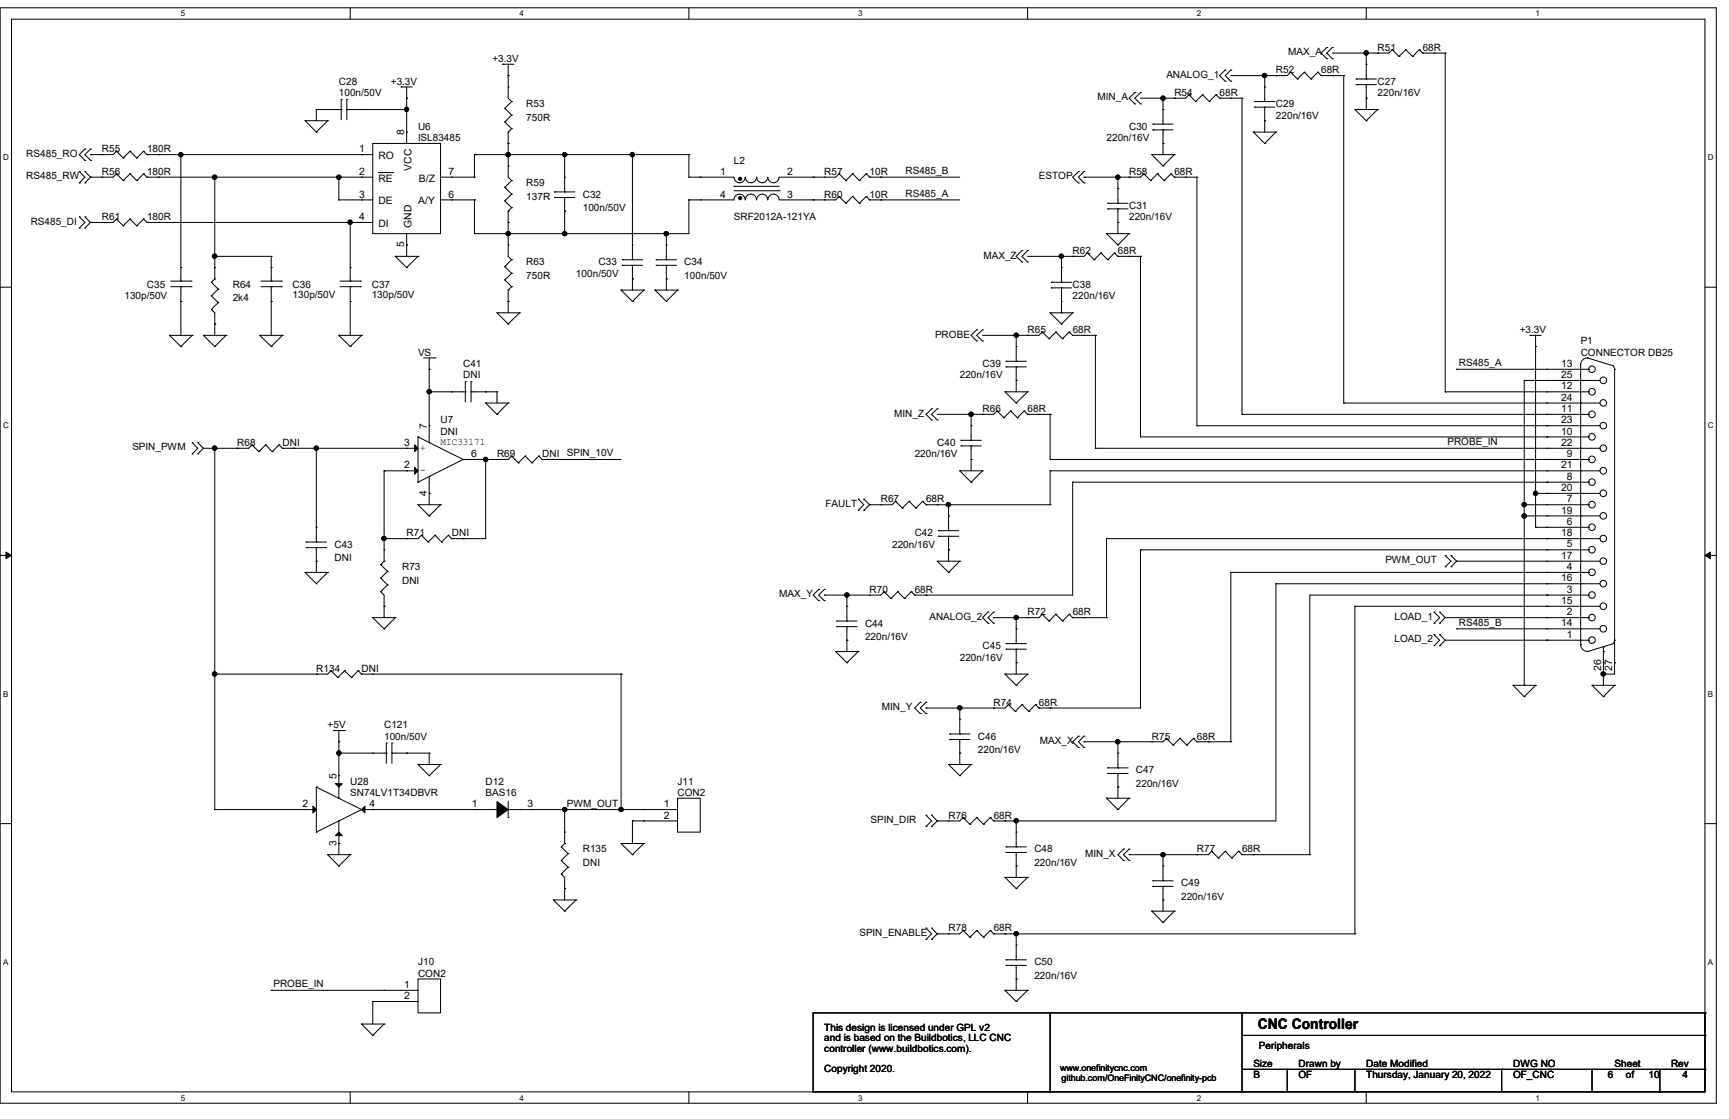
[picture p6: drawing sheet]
<svg xmlns="http://www.w3.org/2000/svg" width="432mm" height="279mm" viewBox="0 0 432 279" stroke-linecap="round" stroke-linejoin="round" font-family="sans-serif">
<path d="M0 1.9h428.6v273.6h-428.6zM2.9 4.8h422.9v267.8h-422.9z" fill="none" stroke="#000" stroke-width=".25"/>
<g fill="#fff">
<path d="M45.2 2.3h1.1v2.2h-1.1z"/>
<path d="M45.2 273h1.1v2.2h-1.1z"/>
</g>
<path d="M87.5 1.9v2.9M87.5 272.6v2.9" fill="none" stroke="#000" stroke-width=".25"/>
<g fill="#fff">
<path d="M129.8 2.3h1.1v2.2h-1.1z"/>
<path d="M129.8 273h1.1v2.2h-1.1z"/>
</g>
<path d="M172 1.9v2.9M172 272.6v2.9" fill="none" stroke="#000" stroke-width=".25"/>
<g fill="#fff">
<path d="M214.3 2.3h1.1v2.2h-1.1z"/>
<path d="M214.3 273h1.1v2.2h-1.1z"/>
</g>
<path d="M256.6 1.9v2.9M256.6 272.6v2.9" fill="none" stroke="#000" stroke-width=".25"/>
<g fill="#fff">
<path d="M298.9 2.3h1.1v2.2h-1.1z"/>
<path d="M298.9 273h1.1v2.2h-1.1z"/>
</g>
<path d="M341.2 1.9v2.9M341.2 272.6v2.9" fill="none" stroke="#000" stroke-width=".25"/>
<g fill="#fff">
<path d="M383.5 2.3h1.1v2.2h-1.1z"/>
<path d="M383.5 273h1.1v2.2h-1.1z"/>
<path d="M.8 38.2h1.4v2.3h-1.4z"/>
<path d="M426.5 38.2h1.4v2.3h-1.4z"/>
<path d="M.8 105.2h1.4v2.2h-1.4z"/>
<path d="M426.5 105.2h1.4v2.2h-1.4z"/>
</g>
<path d="M0 71.7h2.9M425.8 71.7h2.8" fill="none" stroke="#000" stroke-width=".25"/>
<g fill="#fff">
<path d="M.8 172.1h1.3v2.3h-1.3z"/>
<path d="M426.5 172.1h1.3v2.3h-1.3z"/>
</g>
<path d="M0 138.7h2.9M425.8 138.7h2.8" fill="none" stroke="#000" stroke-width=".25"/>
<path d="M1.5 137.8l1.4 .9-1.4 .8zM425.8 138.7l1.4-.9v1.7z" fill="#000" stroke="#000" stroke-width=".25"/>
<g fill="#fff">
<path d="M.8 239.1h1.3v2.2h-1.3z"/>
<path d="M426.5 239.1h1.3v2.2h-1.3z"/>
</g>
<g fill="none" stroke="#000" stroke-width=".25">
<path d="M125.5 16h.1M125.5 16h2.9M126.9 18.9h.1M126.9 16v8.5l.9 .9M306 17.5h.1M306 17.5l-1.5 1.4 1.5 1.4M307.4 17.5h.1M307.4 17.5l-1.4 1.4 1.4 1.4M315.8 18.9h.1M315.8 18.9v6.5M318.6 18.9h.1M322.3 18h.1"/>
<path d="M322.3 18l-.8 .9h-14.1M322.3 18l1.7 1.7M324 19.7h.1M325.7 18h.1M325.7 18l-1.7 1.7M325.7 18l1.7 1.7M327.4 19.7h.1M329.1 18h.1M329.1 18l-1.7 1.7M329.1 18l.8 .9M329.9 18.9h.1M329.9 18.9h5.7"/>
<path d="M331.3 11.9h.1M331.3 14.6h.1M331.3 11.9l-1.4 1.4 1.4 1.3M332.7 11.9h.1M332.7 14.6h.1M332.7 18.9h.1M332.7 11.9l-1.4 1.4 1.4 1.3M335.6 18.9h.1M335.6 18.9v81.7M338.7 19.7h.1M338.7 19.7h5M341.2 19.7h.1"/>
<path d="M341.2 16h.1M341.2 13.3h.1M341.2 13.3v6.4M344 13.3h.1M347.7 12.4h.1M347.7 12.4l-.9 .9h-14.1M347.7 12.4l1.7 1.7M349.4 14.1h.1M351.1 12.4h.1M351.1 12.4l-1.7 1.7M351.1 12.4l1.7 1.7M352.8 14.1h.1"/>
<path d="M354.5 12.4h.1M354.5 12.4l-1.7 1.7M354.5 12.4l.8 .9M355.3 13.3h.1M355.3 13.3h5.6M358.1 13.3h.1M360.9 13.3h.1M360.9 13.3v84.5M21.2 37.2h.1M21.2 37.2l-1.4 1.4 1.4 1.4M22.6 37.2h.1M22.6 38.6h.1"/>
<path d="M22.6 37.2l-1.4 1.4 1.4 1.4M25.4 38.6h.1M29.1 37.8h.1M29.1 37.8l-.9 .8h-5.6M29.1 37.8l1.7 1.7M30.8 39.5h.1M32.5 37.8h.1M32.5 37.8l-1.7 1.7M32.5 37.8l1.7 1.7M34.2 39.5h.1M35.9 37.8h.1M35.9 37.8l-1.7 1.7"/>
<path d="M35.9 37.8l.8 .8M36.7 38.6h.1M36.7 38.6h56.4M39.5 38.6h.1M45.2 38.6h.1M45.2 38.6v31.6M76.2 30.1h.1M76.2 30.1h5.6M76.2 30.1l2.8 2.9M79 33h.1M79 27.3h.1M79 27.3h6.2"/>
<path d="M79 27.3v2.8M81.8 30.1h.1M81.8 27.3h.1M81.8 30.1l-2.8 2.9M85.2 27.3h.1M85.2 24.8h.1M85.2 24.8v5.1M86.6 24.8h.1M86.6 27.3h.1M86.6 27.3h15M86.6 24.8v5.1M90.3 38.6h.1"/>
<path d="M90.3 27.3h.1M93.1 35.8h16.9v22.5h-16.9zM100.2 21.7h.1M100.2 21.7h2.8M101.6 24.5h.1M101.6 33h.1M101.6 27.3h.1M101.6 21.7v14.1M118.5 38.6h.1M118.5 38.6h53.5M118.5 38.6v5.6M126.1 27.1h.1"/>
<path d="M126.1 30.4h.1M126.1 27.1l1.7 1.6M126.1 30.4l1.7 1.7M126.9 33h.1M126.9 21.7h.1M126.9 35.8h.1M126.9 38.6h.1M126.9 33v11.2l.9 .9M127.8 25.4h.1M127.8 28.7h.1M127.8 32.1h.1M127.8 25.4l-1.7 1.7"/>
<path d="M127.8 28.7l-1.7 1.7M127.8 32.1l-.9 .9M141 38.6h.1M141 38.6v9.3M157.9 38.6h.1M157.9 38.6v26.3M172 38.6h.1M172 38.6v5.6M283.4 23.1h.1M283.4 26h.1M283.4 23.1l-1.4 1.4 1.4 1.5M284.8 23.1h.1"/>
<path d="M284.8 26h.1M284.8 23.1l-1.4 1.4 1.4 1.5M287.7 38.6h.1M287.7 38.6h5.6M287.7 38.6l2.7 2.8M287.9 31h.1M287.9 32.4h.1M287.9 31h5.1M287.9 32.4h5.1M290.4 32.4h.1M290.4 31h.1M290.4 35.8h.1"/>
<path d="M290.4 27.3h.1M290.4 24.5h.1M290.4 24.5v6.5M290.4 32.4v6.2M293.3 38.6h.1M293.3 24.5h.1M293.3 38.6l-2.9 2.8M296.9 23.7h.1M296.9 23.7l-.8 .8h-11.3M296.9 23.7l1.7 1.7M298.6 25.4h.1M300.3 23.7h.1"/>
<path d="M300.3 23.7l-1.7 1.7M300.3 23.7l1.7 1.7M302 25.4h.1M303.7 23.7h.1M303.7 23.7l.8 .8M303.7 23.7l-1.7 1.7M304.5 24.5h.1M304.5 24.5h5.7M306 20.3h.1M307.4 20.3h.1M307.4 24.5h.1M310.2 24.5h.1"/>
<path d="M310.2 24.5v79M313 33h.1M313 33h5.6M313 33l2.8 2.8M313.3 25.4h.1M313.3 26.8h.1M313.3 25.4h5.1M313.3 26.8h5.1M315.8 35.8h.1M315.8 26.8h.1M315.8 25.4h.1M315.8 30.1h.1"/>
<path d="M315.8 21.7h.1M315.8 26.8v6.2M318.6 33h.1M318.6 33l-2.8 2.8M338.4 27.3h.1M338.4 27.3h5.6M338.4 27.3l2.8 2.8M338.7 21.1h.1M338.7 21.1h5M341.2 30.1h.1M341.2 21.1h.1M341.2 24.5h.1"/>
<path d="M341.2 21.1v6.2M344 27.3h.1M344 27.3l-2.8 2.8M19.8 42.8h.1M19.8 45.7h.1M19.8 54.1h.1M19.8 56.9h.1M19.8 42.8l1.4 1.4-1.4 1.5M19.8 54.1l1.4 1.4-1.4 1.4M21.2 45.7h.1M21.2 42.8h.1M21.2 40h.1"/>
<path d="M21.2 56.9h.1M21.2 54.1h.1M21.2 42.8l1.4 1.4M21.2 54.1l1.4 1.4M22.6 40h.1M22.6 44.2h.1M22.6 55.5h.1M22.6 44.2l-1.4 1.5M22.6 55.5l-1.4 1.4M25.4 55.5h.1M25.4 44.2h.1M29.1 54.7h.1"/>
<path d="M29.1 43.4h.1M29.1 43.4l-.9 .8h-5.6M29.1 54.7l-.9 .8h-5.6M29.1 54.7l1.7 1.7M29.1 43.4l1.7 1.7M30.8 56.4h.1M30.8 45.1h.1M32.5 54.7h.1M32.5 43.4h.1M32.5 54.7l-1.7 1.7M32.5 54.7l1.7 1.7M32.5 43.4l-1.7 1.7"/>
<path d="M32.5 43.4l1.7 1.7M34.2 56.4h.1M34.2 45.1h.1M35.9 54.7h.1M35.9 43.4h.1M35.9 54.7l-1.7 1.7M35.9 54.7l.8 .8M35.9 43.4l-1.7 1.7M35.9 43.4l.8 .8M36.7 55.5h.1M36.7 44.2h.1M36.7 44.2h56.4"/>
<path d="M36.7 55.5h56.4M39.5 55.5h.1M39.5 44.2h.1M53.6 44.2h.1M53.6 44.2v25.4M84.6 49.9h.1M84.6 44.2h.1M84.6 44.2v5.7M84.6 49.9h8.5M87.5 55.5h.1M87.5 55.5v14.7M90.3 44.2h.1"/>
<path d="M90.3 49.9h.1M90.3 55.5h.1M94.5 43.1h3.6M98.1 43.1h.1M101.6 58.3v5.7M110 44.2h8.5M110 49.9h8.5M112.8 49.9h.1M112.8 44.2h.1M118.5 49.9h.1M118.5 58.3h.1M118.5 44.2h.1"/>
<path d="M118.5 49.9v8.4M126.1 46.8h.1M126.1 50.2h.1M126.1 46.8l1.7 1.7M126.1 50.2l1.7 1.7M126.9 52.7h.1M126.9 41.4h.1M126.9 55.5h.1M126.9 58.3h.1M126.9 52.7v11.3l.9 .9M127.8 45.1h.1M127.8 48.5h.1"/>
<path d="M127.8 51.9h.1M127.8 45.1l-1.7 1.7M127.8 48.5l-1.7 1.7M127.8 51.9l-.9 .8M138.5 47.9h.1M138.5 49.3h.1M138.5 47.9h5.1M138.5 49.3h5.1M141 49.3h.1M141 47.9h.1M141 52.7h.1M141 44.2h.1"/>
<path d="M141 58.3h.1M141 49.3v9M166.4 58.3h.1M166.4 58.3v6.6M172 49.9h11.3a1.4 1.4 0 0 1 1.4-1.4 1.4 1.4 0 0 1 1.4 1.4 1.42 1.42 0 0 1 1.4-1.4 1.42 1.42 0 0 1 1.4 1.4M172 44.2h11.3a1.42 1.42 0 0 0 1.4 1.4 1.42 1.42 0 0 0 1.4-1.4 1.4 1.4 0 0 0 1.4 1.4 1.4 1.4 0 0 0 1.4-1.4M172 44.2h.1M172 49.9h.1M172 49.9v8.4h-53.5M174.9 44.2h.1M174.9 49.9h.1M183.3 46.5h.1"/>
<path d="M183.3 47.6h11.3M183.3 46.5h11.3M191.7 49.9a1.38 1.38 0 0 0-1.3-1.4 1.38 1.38 0 0 0-1.4 1.4M191.7 44.2a1.38 1.38 0 0 1-1.3 1.4 1.38 1.38 0 0 1-1.4-1.4M194.6 49.9a1.4 1.4 0 0 0-1.4-1.4 1.4 1.4 0 0 0-1.4 1.4M194.6 44.2a1.4 1.4 0 0 1-1.4 1.4 1.4 1.4 0 0 1-1.4-1.4M194.6 47.6h.1M203.1 44.2h.1M203.1 49.9h.1M205.9 44.2h.1M205.9 49.9h.1M209.5 43.4h.1"/>
<path d="M209.5 49.1h.1M209.5 43.4l-.8 .8h-14.1M209.5 43.4l1.7 1.7M209.5 49.1l-.8 .8h-14.1M209.5 49.1l1.7 1.7M211.2 45.1h.1M211.2 50.8h.1M212.9 43.4h.1M212.9 49.1h.1M212.9 43.4l-1.7 1.7M212.9 43.4l1.7 1.7M212.9 49.1l-1.7 1.7"/>
<path d="M212.9 49.1l1.7 1.7M214.6 45.1h.1M214.6 50.8h.1M216.3 43.4h.1M216.3 49.1h.1M216.3 43.4l-1.7 1.7M216.3 43.4l.9 .8M216.3 49.1l-1.7 1.7M216.3 49.1l.9 .8M217.2 44.2h.1M217.2 49.9h.1M217.2 44.2h22.5"/>
<path d="M217.2 49.9h22.5M220 44.2h.1M220 49.9h.1M269.3 42.8h.1M269.3 45.7h.1M269.3 42.8l-1.4 1.4 1.4 1.5M270.7 42.8h.1M270.7 45.7h.1M270.7 44.2h.1M270.7 42.8l-1.4 1.4 1.4 1.5M276.4 58.3h.1M276.4 58.3h5.6"/>
<path d="M276.4 58.3l2.8 2.9M276.6 50.8h.1M276.6 52.2h.1M276.6 50.8h5.1M276.6 52.2h5.1M279.2 52.2h.1M279.2 50.8h.1M279.2 55.5h.1M279.2 47.1h.1M279.2 44.2h.1M279.2 44.2v6.6M279.2 52.2v6.1"/>
<path d="M282 58.3h.1M282 44.2h.1M282 58.3l-2.8 2.9M285.7 43.4h.1M285.7 43.4l-.9 .8h-14.1M285.7 43.4l1.7 1.7M287.4 45.1h.1M289.1 43.4h.1M289.1 43.4l-1.7 1.7M289.1 43.4l1.6 1.7M290.4 41.4h.1M290.7 45.1h.1"/>
<path d="M292.4 43.4h.1M292.4 43.4l-1.7 1.7M292.4 43.4l.9 .8M293.3 44.2h.1M293.3 44.2h5.6M296.1 44.2h.1M298.9 44.2h.1M298.9 44.2v62.1M42.6 71.6h5.1M42.6 70.2h5.1M45.2 70.2h.1M45.2 71.6h.1"/>
<path d="M45.2 66.8h.1M45.2 75.3h.1M45.2 71.6v12.1M47.7 71.6h.1M47.7 70.2h.1M52.8 77.3h.1M52.8 73.9h.1M52.8 70.5h.1M52.8 77.3l.8 .8v5.6M52.8 73.9l1.7 1.7M52.8 70.5l1.7 1.7M53.6 69.6h.1"/>
<path d="M53.6 66.8h.1M53.6 64h.1M53.6 64h14.1M53.6 69.6l-.8 .9M54.5 75.6h.1M54.5 72.2h.1M54.5 75.6l-1.7 1.7M54.5 72.2l-1.7 1.7M65.2 71.6h5.1M65.2 70.2h5.1M67.7 70.2h.1M67.7 71.6h.1"/>
<path d="M67.7 66.8h.1M67.7 75.3h.1M67.7 64h.1M67.7 64v6.2M67.7 71.6v12.1M70.3 71.6h.1M70.3 70.2h.1M84.9 71.6h5.1M84.9 70.2h5.1M87.5 70.2h.1M87.5 71.6h.1M87.5 66.8h.1"/>
<path d="M87.5 75.3h.1M87.5 71.6v12.1M90 71.6h.1M90 70.2h.1M98.7 64h.1M98.7 64h5.7M98.7 64l2.9 2.8M101.6 66.8h.1M101.6 61.2h.1M104.4 64h.1M104.4 64l-2.8 2.8M124.1 78.1h.1"/>
<path d="M124.1 78.1h5.7M124.1 78.1l2.8 2.8M126.1 66.5h.1M126.1 69.9h.1M126.1 66.5l1.7 1.7M126.1 69.9l1.7 1.7M126.9 72.4h.1M126.9 61.2h.1M126.9 75.3h.1M126.9 72.4v5.7M127.8 64.9h.1M127.8 68.2h.1"/>
<path d="M127.8 71.6h.1M127.8 64.9l-1.7 1.6M127.8 68.2l-1.7 1.7M127.8 71.6l-.9 .8M129.8 78.1h.1M129.8 78.1l-2.9 2.8M155.1 72.4h.1M155.1 72.4h5.7M155.1 72.4l2.8 2.9M155.4 64.9h.1M155.4 66.3h.1M155.4 64.9h5.1"/>
<path d="M155.4 66.3h5.1M157.9 75.3h.1M157.9 66.3h.1M157.9 64.9h.1M157.9 69.6h.1M157.9 61.2h.1M157.9 66.3v6.1M160.8 72.4h.1M160.8 72.4l-2.9 2.9M163.6 72.4h.1M163.6 72.4h5.6M163.6 72.4l2.8 2.9"/>
<path d="M163.9 64.9h.1M163.9 66.3h.1M163.9 64.9h5.1M163.9 66.3h5.1M166.4 75.3h.1M166.4 66.3h.1M166.4 64.9h.1M166.4 69.6h.1M166.4 61.2h.1M166.4 66.3v6.1M169.2 72.4h.1M169.2 72.4l-2.8 2.9"/>
<path d="M255.2 62.6h.1M255.2 65.4h.1M255.2 62.6l-1.4 1.4 1.4 1.4M256.6 62.6h.1M256.6 65.4h.1M256.6 62.6l-1.4 1.4 1.4 1.4M262.3 78.1h.1M262.3 78.1h5.6M262.3 78.1l2.8 2.8M262.6 70.5h.1M262.6 71.9h.1M262.6 70.5h5"/>
<path d="M262.6 71.9h5M265.1 71.9h.1M265.1 70.5h.1M265.1 75.3h.1M265.1 66.8h.1M265.1 78.1h.1M265.1 64h.1M265.1 64v6.5M265.1 71.9v6.2M267.9 78.1h.1M267.9 64h.1M267.9 78.1l-2.8 2.8"/>
<path d="M271.6 63.2h.1M271.6 63.2l-.9 .8h-14.1M271.6 63.2l1.7 1.7M273.3 64.9h.1M275 63.2h.1M275 63.2l-1.7 1.7M275 63.2l1.6 1.7M276.6 64.9h.1M278.3 63.2h.1M278.3 63.2l-1.7 1.7M278.3 63.2l.9 .8M279.2 61.2h.1"/>
<path d="M279.2 64h.1M279.2 64h5.6M282 64h.1M284.8 64h.1M284.8 64v45.1h111.9M42.3 83.7h.1M42.3 83.7h5.7M42.3 83.7l2.9 2.8M45.2 86.5h.1M48 83.7h.1M48 83.7l-2.8 2.8M50.8 83.7h.1"/>
<path d="M50.8 83.7h5.6M50.8 83.7l2.8 2.8M53.6 86.5h.1M53.6 80.9h.1M56.4 83.7h.1M56.4 83.7l-2.8 2.8M64.9 83.7h.1M64.9 83.7h5.6M64.9 83.7l2.8 2.8M67.7 86.5h.1M70.5 83.7h.1M70.5 83.7l-2.8 2.8"/>
<path d="M84.6 83.7h.1M84.6 83.7h5.7M84.6 83.7l2.9 2.8M87.5 86.5h.1M90.3 83.7h.1M90.3 83.7l-2.8 2.8M105.8 89.4h2.8M107.2 92.2h.1M107.2 97.8h.1M107.2 89.4v21.1M107.2 97.8h9M108.6 89.4h.1"/>
<path d="M112.8 97.8h.1M116.2 97.8h.1M116.2 95.3h.1M116.2 95.3v5.1M117.6 95.3h.1M117.6 97.8h.1M117.6 97.8h6.5M117.6 95.3v5.1M121.3 97.8h.1M124.1 97.8h.1M124.1 97.8v2.8M126.9 80.9h.1"/>
<path d="M243.9 82.3h.1M243.9 85.1h.1M243.9 82.3l-1.4 1.4 1.4 1.4M245.4 82.3h.1M245.4 85.1h.1M245.4 82.3l-1.5 1.4 1.5 1.4M251 97.8h.1M251 97.8h5.6M251 97.8l2.8 2.8M251.2 90.2h.1M251.2 91.6h.1M251.2 90.2h5.1"/>
<path d="M251.2 91.6h5.1M253.8 91.6h.1M253.8 90.2h.1M253.8 95h.1M253.8 86.5h.1M253.8 83.7h.1M253.8 83.7v6.5M253.8 91.6v6.2M256.6 97.8h.1M256.6 83.7h.1M256.6 97.8l-2.8 2.8M260.3 82.9h.1"/>
<path d="M260.3 82.9l-.8 .8h-14.1M260.3 82.9l1.7 1.7M262 84.6h.1M263.7 82.9h.1M263.7 82.9l-1.7 1.7M263.7 82.9l1.6 1.7M265.1 80.9h.1M265.3 84.6h.1M267 82.9h.1M267 82.9l-1.7 1.7M267 82.9l.9 .8M267.9 83.7h.1"/>
<path d="M267.9 83.7h5.7M270.7 83.7h.1M273.6 83.7h.1M273.6 83.7v28.2M360.9 97.8h.1M360.9 97.8h35.8M363.8 92.2h.1M363.8 92.2h32.9M380.7 95h.1M380.7 95h18.9M380.7 95v76.1M382.1 83.7h.1"/>
<path d="M382.1 83.7h2.8M383.5 86.5h.1M383.5 83.7v48M386.3 92.2h.1M386.3 95h.1M386.3 97.8h.1M394.8 95h.1M396.5 89.4h.1M396.5 89.4l6.5 2M396.5 89.4a1.67 1.67 0 0 0-1.7 1.7v69.9M396.7 92.2h.1M396.7 97.8h.1"/>
<path d="M402.9 91.4l.3 .8M403.2 92.2h.1M403.2 92.2v76.1h-2.8M48 110.5h.1M48 113.3h.1M48 110.5l1.4 1.4-1.4 1.4M49.4 113.3h.1M49.4 110.5h.1M49.4 110.5l1.4 1.4M50.8 111.9l-1.4 1.4M53.6 111.9h.1M53.6 111.9v90.2"/>
<path d="M59.3 111.9h.1M62.9 111.1h.1M62.9 111.1l-.8 .8h-11.3M62.9 111.1l1.7 1.7M64.6 112.8h.1M66.3 111.1h.1M66.3 111.1l-1.7 1.7M66.3 111.1l1.7 1.7M68 112.8h.1M69.7 111.1h.1M69.7 111.1l-1.7 1.7M69.7 111.1l.8 .8"/>
<path d="M70.5 111.9h.1M70.5 111.9h33.9M73.4 111.9h.1M79 111.9h.1M79 111.9v23.4M95.9 117.6h.1M95.9 117.6h8.5M95.9 117.6v22.5M101.6 111.9h.1M101.6 117.6h.1M104.4 109.1h.1M104.4 109.1v11.3"/>
<path d="M104.4 109.1l11.3 5.6M107.2 119h.1M107.2 110.5h.1M107.2 106.3h.1M107.2 119v7M115.7 114.7h.1M115.7 114.7l-11.3 5.7M118.5 114.7h.1M121.3 100.6h.1M121.3 114.7h.1M121.3 100.6h5.6M121.3 100.6l2.8 2.9"/>
<path d="M121.3 114.7v19.8h-8.5M124.1 103.5h.1M124.1 114.7h.1M126.9 100.6h.1M126.9 100.6l-2.8 2.9M127.8 113.9h.1M127.8 113.9l-.9 .8h-11.2M127.8 113.9l1.7 1.7M129.5 115.6h.1M131.1 113.9h.1M131.1 113.9l-1.6 1.7M131.1 113.9l1.7 1.7"/>
<path d="M132.8 115.6h.1M134.5 113.9h.1M134.5 113.9l.9 .8M134.5 113.9l-1.7 1.7M135.4 114.7h.1M135.4 114.7h19.7M138.2 114.7h.1M232.7 102.1h.1M232.7 104.9h.1M232.7 102.1l-1.4 1.4 1.4 1.4M234.1 102.1h.1M234.1 104.9h.1"/>
<path d="M234.1 102.1l-1.4 1.4 1.4 1.4M239.7 117.6h.1M239.7 117.6h5.7M239.7 117.6l2.8 2.8M240 109.9h.1M240 111.3h.1M240 109.9h5.1M240 111.3h5.1M242.5 111.3h.1M242.5 109.9h.1M242.5 114.7h.1M242.5 106.3h.1"/>
<path d="M242.5 103.5h.1M242.5 103.5v6.4M242.5 111.3v6.3M245.4 117.6h.1M245.4 103.5h.1M245.4 117.6l-2.9 2.8M249 102.6h.1M249 102.6l-.8 .9h-14.1M249 102.6l1.7 1.7M250.7 104.3h.1M252.4 102.6h.1M252.4 102.6l-1.7 1.7"/>
<path d="M252.4 102.6l1.7 1.7M253.8 100.6h.1M254.1 104.3h.1M255.8 102.6h.1M255.8 102.6l.8 .9M255.8 102.6l-1.7 1.7M256.6 103.5h.1M256.6 103.5h5.7M259.5 103.5h.1M262.3 103.5h.1M262.3 117.6h.1M262.3 117.6h137.3"/>
<path d="M262.3 103.5v11.2h134.4M262.3 117.6v8.4M273.6 111.9h.1M273.6 111.9h126M298.9 106.3h.1M298.9 106.3h100.7M310.2 103.5h.1M310.2 103.5h86.5M335.6 100.6h.1M335.6 100.6h64M386.3 100.6h.1M386.3 103.5h.1"/>
<path d="M386.3 106.3h.1M386.3 109.1h.1M386.3 111.9h.1M386.3 114.7h.1M386.3 117.6h.1M394.8 100.6h.1M394.8 106.3h.1M394.8 111.9h.1M394.8 117.6h.1M396.7 103.5h.1M396.7 109.1h.1M396.7 114.7h.1"/>
<path d="M76.5 135.3h.1M76.5 136.7h.1M76.5 135.3h5M76.5 136.7h5M79 136.7h.1M79 135.3h.1M79 131.7h.1M79 136.7v6.2M95.9 137.3h.1M95.9 134.5h.1M101.6 134.5h.1M104.4 126h.1"/>
<path d="M104.4 120.4h.1M104.4 126h5.6M104.4 126l2.8 2.8M105.2 133.6h.1M105.2 133.6l-.8 .9h-8.5M105.2 133.6l1.7 1.7M106.9 135.3h.1M107.2 128.8h.1M107.2 123.2h.1M108.6 133.6h.1M108.6 133.6l-1.7 1.7M108.6 133.6l1.7 1.7"/>
<path d="M110 126h.1M110 126l-2.8 2.8M110.3 135.3h.1M112 133.6h.1M112 133.6l.8 .9M112 133.6l-1.7 1.7M112.8 134.5h.1M115.7 134.5h.1M214.3 124.6h.1M214.3 127.4h.1M214.3 124.6l1.4 1.4-1.4 1.4M215.7 127.4h.1"/>
<path d="M215.7 124.6h.1M215.7 124.6l1.5 1.4M217.2 126h.1M217.2 126l-1.5 1.4M220 126h.1M223.6 125.2h.1M223.6 125.2l-.8 .8h-5.6M223.6 125.2l1.7 1.7M225.3 126.9h.1M227 125.2h.1M227 125.2l-1.7 1.7M227 125.2l1.7 1.7"/>
<path d="M228.7 126.9h.1M230.4 125.2h.1M230.4 125.2l-1.7 1.7M230.4 125.2l.9 .8M231.3 126h.1M231.3 126h31M234.1 126h.1M234.4 132.5h.1M234.4 133.9h.1M234.4 132.5h5M234.4 133.9h5M236.9 133.9h.1"/>
<path d="M236.9 132.5h.1M236.9 137.3h.1M236.9 128.8h.1M236.9 126h.1M236.9 126v6.5M236.9 133.9v6.2M242.5 120.4h.1M262.3 126h.1M267.9 120.4h.1M267.9 120.4h128.8M267.9 120.4v28.2h-39.5M284.8 137.3h.1"/>
<path d="M284.8 137.3h111.9M284.8 137.3v39.5h-25.3M360.9 138.7h.1M360.9 138.7l1.5 1.4-1.5 1.4M362.4 138.7h.1M362.4 138.7l1.4 1.4M380.7 126h.1M380.7 128.8h.1M380.7 126h16M380.7 128.8h18.9M383.5 123.2h.1M383.5 131.7h.1"/>
<path d="M383.5 123.2h16.1M383.5 131.7h13.2M386.3 120.4h.1M386.3 123.2h.1M386.3 126h.1M386.3 128.8h.1M386.3 131.7h.1M386.3 134.5h.1M386.3 137.3h.1M394.8 123.2h.1M394.8 128.8h.1M394.8 134.5h.1"/>
<path d="M396.7 120.4h.1M396.7 126h.1M396.7 131.7h.1M396.7 137.3h.1M399.6 134.5h-123.2v19.7M76.2 142.9h.1M76.2 142.9h5.6M76.2 142.9l2.8 2.9M79 145.8h.1M79 140.1h.1M81.8 142.9h.1M81.8 142.9l-2.8 2.9"/>
<path d="M93.1 154.2h.1M93.1 154.2h5.6M93.1 154.2l2.8 2.8M95.1 147.7h.1M95.1 144.4h.1M95.1 141h.1M95.1 147.7l.8 .9v5.6M95.1 144.4l1.7 1.6M95.1 141l1.7 1.7M95.9 157h.1M95.9 140.1h.1M95.9 151.4h.1"/>
<path d="M95.9 140.1l-.8 .9M96.8 146h.1M96.8 142.7h.1M96.8 146l-1.7 1.7M96.8 142.7l-1.7 1.7M98.7 154.2h.1M98.7 154.2l-2.8 2.8M204.5 147.2h.1M204.5 150h.1M204.5 147.2l-1.4 1.4 1.4 1.4M205.9 147.2h.1M205.9 150h.1"/>
<path d="M205.9 148.6h.1M205.9 147.2l-1.4 1.4 1.4 1.4M209 155.1h.1M209 156.5h.1M209 155.1h5M209 156.5h5M211.5 156.5h.1M211.5 155.1h.1M211.5 159.9h.1M211.5 151.4h.1M211.5 148.6h.1M211.5 148.6v6.5"/>
<path d="M211.5 156.5v6.2M217.2 148.6h.1M220.8 147.7h.1M220.8 147.7l-.8 .9h-14.1M220.8 147.7l1.7 1.7M222.5 149.4h.1M224.2 147.7h.1M224.2 147.7l-1.7 1.7M224.2 147.7l1.7 1.7M225.9 149.4h.1M227.6 147.7h.1M227.6 147.7l-1.7 1.7"/>
<path d="M227.6 147.7l.8 .9M228.4 148.6h.1M231.3 148.6h.1M234.1 140.1h.1M234.1 140.1h5.6M234.1 140.1l2.8 2.8M236.9 142.9h.1M239.7 140.1h.1M239.7 140.1l-2.8 2.8M246.8 152.8h.1M246.8 155.6h.1M246.8 152.8l-1.4 1.4 1.4 1.4"/>
<path d="M248.2 152.8h.1M248.2 155.6h.1M248.2 154.2h.1M248.2 152.8l-1.4 1.4 1.4 1.4M253.8 157h.1M253.8 154.2h.1M253.8 154.2v6.5M256.6 154.2h.1M260.3 153.4h.1M260.3 153.4l-.8 .8h-11.3M260.3 153.4l1.7 1.7M262 155.1h.1"/>
<path d="M263.7 153.4h.1M263.7 153.4l-1.7 1.7M263.7 153.4l1.6 1.7M265.3 155.1h.1M267 153.4h.1M267 153.4l-1.7 1.7M267 153.4l.9 .8M267.9 154.2h.1M267.9 154.2h8.5M270.7 154.2h.1M276.4 154.2h.1M307.4 142.9h.1"/>
<path d="M307.4 142.9h89.3M307.4 142.9v42.3M318.6 145.8h.1M318.6 145.8h81M318.6 145.8v59.2h-70.4M338.4 151.4h.1M338.4 151.4v81.8M338.4 151.4h61.2M358.1 152.8h.1M358.1 155.6h.1M358.1 158.5h.1M358.1 152.8l1.4 1.4-1.4 1.4"/>
<path d="M358.1 158.5l1.4 1.4-1.4 1.3M359.5 155.6h.1M359.5 152.8h.1M359.5 158.5h.1M359.5 152.8l1.4 1.4M359.5 158.5l1.4 1.4M360.9 141.5h.1M360.9 154.2h35.8M360.9 154.2l-1.4 1.4M360.9 159.9l-1.4 1.3M360.9 159.9h35.8M362.4 141.5h.1"/>
<path d="M363.8 157h.1M363.8 140.1h.1M363.8 140.1h35.8M363.8 140.1l-1.4 1.4M363.8 157h35.8M386.3 140.1h.1M386.3 142.9h.1M386.3 145.8h.1M386.3 148.6h.1M386.3 151.4h.1M386.3 154.2h.1M386.3 157h.1"/>
<path d="M386.3 159.9h.1M394.8 140.1h.1M394.8 145.8h.1M394.8 151.4h.1M394.8 157h.1M396.7 142.9h.1M396.7 148.6h.1M396.7 154.2h.1M396.7 159.9h.1M396.7 148.6h-69.6v64.8M403.2 159.9l-.3 .7M403.2 159.9h.1"/>
<path d="M53.6 168.3h.1M79 168.3h.1M82.7 167.5h.1M82.7 167.5l-.9 .8h-28.2M82.7 167.5l1.7 1.7M84.4 169.2h.1M86.1 167.5h.1M86.1 167.5l-1.7 1.7M86.1 167.5l1.7 1.7M87.8 169.2h.1M89.5 167.5h.1M89.5 167.5l-1.7 1.7"/>
<path d="M89.5 167.5l.8 .8M90.3 168.3h.1M90.3 168.3h64.8M93.1 168.3h.1M155.1 168.3h.1M155.1 168.3v33.8M208.7 162.7h.1M208.7 162.7h5.6M208.7 162.7l2.8 2.8M211.5 165.5h.1M214.3 162.7h.1M214.3 162.7l-2.8 2.8"/>
<path d="M229.8 175.3h.1M229.8 178.2h.1M229.8 175.3l-1.4 1.5 1.4 1.4M231.3 175.3h.1M231.3 178.2h.1M231.3 176.8h.1M231.3 175.3l-1.5 1.5 1.5 1.4M239.7 179.6h.1M239.7 176.8h.1M239.7 176.8v6.5M248.2 176.8h.1M251 168.3h.1"/>
<path d="M251 168.3h5.6M251 168.3l2.8 2.8M251.2 160.7h.1M251.2 162.1h.1M251.2 160.7h5.1M251.2 162.1h5.1M251.8 175.9h.1M251.8 175.9l-.8 .9h-19.7M251.8 175.9l1.7 1.7M253.5 177.6h.1M253.8 171.1h.1M253.8 162.1h.1"/>
<path d="M253.8 160.7h.1M253.8 165.5h.1M253.8 162.1v6.2M255.2 175.9h.1M255.2 175.9l-1.7 1.7M255.2 175.9l1.7 1.7M256.6 168.3h.1M256.6 168.3l-2.8 2.8M256.9 177.6h.1M258.6 175.9h.1M258.6 175.9l.9 .9M258.6 175.9l-1.7 1.7"/>
<path d="M259.5 176.8h.1M262.3 176.8h.1M358.1 161.2h.1M359.5 161.2h.1M377.9 171.1h.1M377.9 171.1h5.6M377.9 171.1l2.8 2.8M380.7 173.9h.1M380.7 171.1h.1M383.5 171.1h.1M383.5 171.1l-2.8 2.8M394.8 161h.1"/>
<path d="M394.8 161a1.67 1.67 0 0 0 1.7 1.6M396.5 162.7h.1M397.6 171.1h.1M397.6 171.1h5.6M397.6 171.1l2.8 2.8M400.4 173.9h.1M400.4 162.7h.1M400.4 161.5h.1M400.4 165.5h.1M400.4 168.3h.1M400.4 161.5v9.6M403 160.7l-6.5 2"/>
<path d="M403.2 171.1h.1M403.2 165.5h.1M403.2 171.1l-2.8 2.8M79 196.5h.1M79 196.5v11.3M79 196.5l11.3 5.6M83.2 182.4h2.9M84.6 185.2h.1M84.6 199.3h.1M84.6 193.7h.1M84.6 188h.1M84.6 182.4v16.9"/>
<path d="M84.6 188h11.9M86.1 182.4h.1M93.1 188h.1M96.5 188h.1M96.5 185.5h.1M96.5 185.5v5.1M97.9 185.5h.1M97.9 188h.1M97.9 188h9.3M97.9 185.5v5.1M101.6 188h.1M104.4 190.9h.1"/>
<path d="M104.4 190.9h5.6M104.4 190.9l2.8 2.8M107.2 193.7h.1M107.2 188h.1M107.2 188v2.9M110 190.9h.1M110 190.9l-2.8 2.8M169.2 199.3h5.7v8.5h-5.7zM236.9 190.9h.1M236.9 190.9h5.6M236.9 190.9l2.8 2.8M237.2 183.3h.1"/>
<path d="M237.2 184.7h.1M237.2 183.3h5M237.2 184.7h5M239.7 193.7h.1M239.7 184.7h.1M239.7 183.3h.1M239.7 188h.1M239.7 184.7v6.2M242.5 190.9h.1M242.5 190.9l-2.8 2.8M269.3 183.8h.1M269.3 186.6h.1"/>
<path d="M269.3 183.8l-1.4 1.4 1.4 1.4M270.7 183.8h.1M270.7 186.6h.1M270.7 185.2h.1M270.7 183.8l-1.4 1.4 1.4 1.4M276.4 199.3h.1M276.4 199.3h5.6M276.4 199.3l2.8 2.8M276.6 191.7h.1M276.6 193.1h.1M276.6 191.7h5.1M276.6 193.1h5.1"/>
<path d="M279.2 193.1h.1M279.2 191.7h.1M279.2 196.5h.1M279.2 188h.1M279.2 185.2h.1M279.2 185.2v6.5M279.2 193.1v6.2M282 199.3h.1M282 199.3l-2.8 2.8M287.7 185.2h.1M291.3 184.4h.1M291.3 184.4l-.9 .8h-19.7"/>
<path d="M291.3 184.4l1.7 1.7M293 186.1h.1M294.7 184.4h.1M294.7 184.4l-1.7 1.7M294.7 184.4l1.7 1.7M296.4 186.1h.1M298.1 184.4h.1M298.1 184.4l-1.7 1.7M298.1 184.4l.8 .8M298.9 185.2h.1M298.9 185.2h8.5M301.8 185.2h.1"/>
<path d="M307.4 185.2h.1M0 205.7h2.9M53.6 202.1h.1M53.6 202.1h25.4M76.2 202.1h.1M79 207.8h.1M81.8 213.4h.1M81.8 213.4h5.7M81.8 213.4l2.8 2.8M84.6 216.2h.1M84.6 205h.1M84.6 210.6h.1"/>
<path d="M84.6 205v8.4M87.5 213.4h.1M87.5 213.4l-2.9 2.8M90.3 202.1h.1M90.3 202.1l-11.3 5.7M90.3 202.1h33.8M93.1 202.1h.1M118.5 202.1h.1M124.1 202.1h.1M126.9 204.1h.1M126.9 200.2v3.9M126.9 202.1h42.3"/>
<path d="M129.8 202.1h.1M132.6 202.1h.1M140.2 218.2h.1M140.2 214.8h.1M140.2 211.5h.1M140.2 218.2l.8 .9v5.6M140.2 214.8l1.7 1.7M140.2 211.5l1.7 1.6M141 210.6h.1M141 207.8h.1M141 202.1h.1M141 210.6l-.8 .9"/>
<path d="M141 202.1v8.5M141.9 216.5h.1M141.9 213.1h.1M141.9 216.5l-1.7 1.7M141.9 213.1l-1.7 1.7M155.1 210.6h.1M155.1 202.1h.1M155.1 210.6h5.7M155.1 210.6l2.8 2.8M157.9 213.4h.1M157.9 205h.1M157.9 205h11.3"/>
<path d="M157.9 205v5.6M160.8 210.6h.1M160.8 202.1h.1M160.8 205h.1M160.8 210.6l-2.9 2.8M231.3 203.5h.1M231.3 206.4h.1M231.3 203.5l1.4 1.5-1.4 1.4M232.7 206.4h.1M232.7 203.5h.1M232.7 203.5l1.4 1.5M234.1 205h.1"/>
<path d="M234.1 205l-1.4 1.4M236.9 205h.1M240.5 204.1h.1M240.5 204.1l-.8 .9h-5.6M240.5 204.1l1.7 1.7M242.2 205.8h.1M243.9 204.1h.1M243.9 204.1l-1.7 1.7M243.9 204.1l1.7 1.7M245.6 205.8h.1M247.3 204.1h.1M247.3 204.1l-1.7 1.7"/>
<path d="M247.3 204.1l.9 .9M248.2 205h.1M251 219.1h.1M251 205h.1M251 219.1h5.6M251 219.1l2.8 2.8M251.2 211.5h.1M251.2 212.9h.1M251.2 211.5h5.1M251.2 212.9h5.1M253.8 212.9h.1M253.8 211.5h.1"/>
<path d="M253.8 216.2h.1M253.8 207.8h.1M253.8 205h.1M253.8 205v6.5M253.8 212.9v6.2M256.6 219.1h.1M256.6 219.1l-2.8 2.8M279.2 202.1h.1M280.6 212h.1M280.6 214.8h.1M280.6 212l-1.4 1.4 1.4 1.4M282 212h.1"/>
<path d="M282 214.8h.1M282 213.4h.1M282 212l-1.4 1.4 1.4 1.4M287.9 219.9h.1M287.9 219.9h5.1M290.4 219.9h.1M290.4 216.2h.1M290.4 213.4h.1M290.4 213.4v6.5M298.9 213.4h.1M302.6 212.6h.1M302.6 212.6l-.8 .8h-19.8"/>
<path d="M302.6 212.6l1.7 1.6M304.3 214.2h.1M306 212.6h.1M306 212.6l-1.7 1.6M306 212.6l1.6 1.6M307.6 214.2h.1M309.3 212.6h.1M309.3 212.6l-1.7 1.6M309.3 212.6l.9 .8M310.2 213.4h.1M310.2 213.4h16.9M313 213.4h.1"/>
<path d="M327.1 213.4h.1M425.8 205.7h2.8M138.2 224.7h.1M138.2 224.7h5.6M138.2 224.7l2.8 2.8M141 227.5h.1M141 221.9h.1M143.8 224.7h.1M143.8 224.7l-2.8 2.8M231.3 231.7h.1M231.3 234.6h.1M231.3 231.7l1.4 1.5-1.4 1.4"/>
<path d="M232.7 234.6h.1M232.7 231.7h.1M232.7 231.7l1.4 1.5M234.1 233.2h.1M234.1 233.2l-1.4 1.4M236.9 233.2h.1M240.5 232.3h.1M240.5 232.3l-.8 .9h-5.6M240.5 232.3l1.7 1.7M242.2 234h.1M243.9 232.3h.1M243.9 232.3l-1.7 1.7"/>
<path d="M243.9 232.3l1.7 1.7M245.6 234h.1M247.3 232.3h.1M247.3 232.3l-1.7 1.7M247.3 232.3l.9 .9M248.2 233.2h.1M248.2 233.2h90.2M251 233.2h.1M251.2 239.6h.1M251.2 239.6h5.1M253.8 221.9h.1M253.8 239.6h.1"/>
<path d="M253.8 236h.1M253.8 233.2h.1M253.8 233.2v6.4M287.7 227.5h.1M287.7 227.5h5.6M287.7 227.5l2.7 2.8M287.9 221.3h.1M287.9 221.3h5.1M290.4 230.3h.1M290.4 221.3h.1M290.4 224.7h.1M290.4 221.3v6.2"/>
<path d="M293.3 227.5h.1M293.3 227.5l-2.9 2.8M338.4 233.2h.1M67.7 247.3h.1M67.7 247.3h36.7M90.3 255.7h.1M90.3 255.7h5.6M90.3 255.7l2.8 2.8M93.1 258.5h.1M93.1 250.1h.1M93.1 250.1h11.3M93.1 250.1v5.6"/>
<path d="M95.9 255.7h.1M95.9 247.3h.1M95.9 250.1h.1M95.9 255.7l-2.8 2.8M104.4 244.4h5.6v8.5h-5.6zM203.1 252.9h.1M203.1 252.9h222.7M203.1 252.9v19.7M251 247.3h.1M251 247.3h5.6M251 247.3l2.8 2.8M251.2 241h.1"/>
<path d="M251.2 241h5.1M253.8 250.1h.1M253.8 241h.1M253.8 244.4h.1M253.8 241v6.3M256.6 247.3h.1M256.6 247.3l-2.8 2.8M262.3 252.9h.1M262.3 252.9v19.7M310.2 252.9h.1M310.2 258.5h115.6M310.2 252.9v19.7"/>
<path d="M425.8 258.5h.1M425.8 252.9h.1M425.8 252.9v19.7h-222.7M203.1 272.6h.1M262.3 272.6h.1M310.2 272.6h.1M310.2 267h115.6M321.5 267h.1M321.5 267v5.6M338.4 267h.1M338.4 267v5.6M375 267h.1"/>
<path d="M375 267v5.6M397.6 267h.1M397.6 267v5.6M414.5 272.6h.1M414.5 267v5.6M425.8 267h.1"/>
<circle cx="397.6" cy="92.2" r=".83"/>
<circle cx="397.6" cy="97.8" r=".83"/>
<circle cx="400.4" cy="95" r=".83"/>
<circle cx="397.6" cy="109.1" r=".83"/>
<circle cx="397.6" cy="114.7" r=".83"/>
<circle cx="397.6" cy="103.4" r=".83"/>
<circle cx="400.4" cy="117.5" r=".83"/>
<circle cx="400.4" cy="106.3" r=".83"/>
<circle cx="400.4" cy="100.6" r=".83"/>
<circle cx="400.4" cy="111.9" r=".83"/>
<circle cx="397.6" cy="120.4" r=".83"/>
<circle cx="397.6" cy="131.6" r=".83"/>
<circle cx="397.6" cy="137.3" r=".83"/>
<circle cx="397.6" cy="126" r=".83"/>
<circle cx="400.4" cy="128.8" r=".83"/>
<circle cx="400.4" cy="134.5" r=".83"/>
<circle cx="400.4" cy="123.2" r=".83"/>
<circle cx="397.6" cy="142.9" r=".83"/>
<circle cx="397.6" cy="148.6" r=".83"/>
<circle cx="397.6" cy="154.2" r=".83"/>
<circle cx="397.6" cy="159.8" r=".83"/>
<circle cx="400.4" cy="140.1" r=".83"/>
<circle cx="400.4" cy="157" r=".83"/>
<circle cx="400.4" cy="151.4" r=".83"/>
<circle cx="400.4" cy="145.7" r=".83"/>
</g>
<g fill="#000" stroke="#000" stroke-width=".25">
<path d="M103.5 111.1l.9 .8-.9 .9zM103.5 116.7l.9 .9-.9 .8zM83.8 195.7h1.7l-.9 .8zM78.1 201.3l.9 .8-.9 .9zM83.8 208.6l.8-.8 .9 .8zM90.3 202.1l.8-.8v1.7z"/>
<path d="M124.1 200.2l2.8 1.9-2.8 2z" fill-rule="evenodd"/>
<circle cx="315.8" cy="18.9" r=".54"/>
<circle cx="341.2" cy="13.2" r=".54"/>
<circle cx="45.1" cy="38.6" r=".54"/>
<circle cx="101.5" cy="27.3" r=".54"/>
<circle cx="126.9" cy="38.6" r=".54"/>
<circle cx="141" cy="38.6" r=".54"/>
<circle cx="157.9" cy="38.6" r=".54"/>
<circle cx="290.5" cy="24.5" r=".54"/>
<circle cx="53.6" cy="44.2" r=".54"/>
<circle cx="84.6" cy="44.2" r=".54"/>
<circle cx="87.4" cy="55.5" r=".54"/>
<circle cx="126.9" cy="58.3" r=".54"/>
<circle cx="141" cy="58.3" r=".54"/>
<circle cx="166.4" cy="58.3" r=".54"/>
<circle cx="184.8" cy="49.5" r=".4"/>
<circle cx="184.8" cy="44.6" r=".4"/>
<circle cx="279.2" cy="44.2" r=".54"/>
<circle cx="53.6" cy="64" r=".54"/>
<circle cx="265.1" cy="64" r=".54"/>
<circle cx="107.2" cy="97.8" r=".54"/>
<circle cx="253.8" cy="83.7" r=".54"/>
<circle cx="53.6" cy="111.9" r=".54"/>
<circle cx="79" cy="111.9" r=".54"/>
<circle cx="121.3" cy="114.7" r=".54"/>
<circle cx="242.5" cy="103.4" r=".54"/>
<circle cx="95.9" cy="134.5" r=".54"/>
<circle cx="236.9" cy="126" r=".54"/>
<circle cx="380.7" cy="126" r=".54"/>
<circle cx="380.7" cy="128.8" r=".54"/>
<circle cx="383.5" cy="123.2" r=".54"/>
<circle cx="211.5" cy="148.5" r=".54"/>
<circle cx="253.8" cy="154.2" r=".54"/>
<circle cx="53.6" cy="168.3" r=".54"/>
<circle cx="239.7" cy="176.7" r=".54"/>
<circle cx="400.4" cy="168.3" r=".54"/>
<circle cx="84.6" cy="188" r=".54"/>
<circle cx="279.2" cy="185.2" r=".54"/>
<circle cx="141" cy="202.1" r=".54"/>
<circle cx="155.1" cy="202.1" r=".54"/>
<circle cx="253.8" cy="204.9" r=".54"/>
<circle cx="290.5" cy="213.4" r=".54"/>
<circle cx="253.8" cy="233.1" r=".54"/>
</g>
<text font-size="3.6" x="314.2" y="256.8">CNC Controller</text>
<g font-size="2.5">
<text x="123" y="15.5">+3.3V</text>
<text x="321.7" y="13.8">MAX_A</text>
<text x="344" y="12.7">R51</text>
<text x="355.3" y="12.7">68R</text>
<text x="84.6" y="21.1">C28</text>
<text x="84.6" y="24">100n/50V</text>
<text x="97.6" y="21.1">+3.3V</text>
<text x="291.3" y="19.4">ANALOG_1</text>
<text x="293.3" y="24">R54</text>
<text x="304.6" y="24">68R</text>
<text x="318.6" y="18.3">R52</text>
<text x="329.9" y="18.3">68R</text>
<text x="344" y="21.1">C27</text>
<text x="344" y="24">220n/16V</text>
<text x="131.4" y="26.8">R53</text>
<text x="274.1" y="25.1">MIN_A</text>
<text x="318.6" y="26.8">C29</text>
<text x="318.6" y="29.6">220n/16V</text>
<text x="101" y="33.8" transform="rotate(-90 101 33.8)">8</text>
<text x="104.4" y="32.4">U6</text>
<text x="104.4" y="35.2">ISL83485</text>
<text x="131.4" y="30.1">750R</text>
<text x="276.4" y="35.2">220n/16V</text>
<text x="282" y="32.4">C30</text>
<text x="6.6" y="39.2">RS485_RO</text>
<text x="25.4" y="38.1">R55</text>
<text x="36.7" y="38.1">180R</text>
<text x="89.7" y="38">1</text>
<text x="94.5" y="39.8">RO</text>
<text x="183.3" y="40.9">L2</text>
<text x="6.6" y="44.8">RS485_RW</text>
<text x="25.4" y="43.7">R56</text>
<text x="36.7" y="43.7">180R</text>
<text x="89.7" y="43.6">2</text>
<text x="94.5" y="45.4">RE</text>
<text x="102.7" y="42.7" transform="rotate(-90 102.7 42.7)">VCC</text>
<text x="104.6" y="45.4">B/Z</text>
<text x="112" y="43.6">7</text>
<text x="131.4" y="46.5">R59</text>
<text x="179.9" y="43.6">1</text>
<text x="196.6" y="43.6">2</text>
<text x="205.9" y="43.7">R57</text>
<text x="217.2" y="43.7">10R</text>
<text x="226.1" y="43.5">RS485_B</text>
<text x="259.5" y="44.8">ESTOP</text>
<text x="282" y="43.7">R58</text>
<text x="293.3" y="43.7">68R</text>
<text x="89.7" y="49.3">3</text>
<text x="94.5" y="51.1">DE</text>
<text x="104.4" y="51.1">A/Y</text>
<text x="112" y="49.3">6</text>
<text x="131.4" y="49.9">137R</text>
<text x="145.5" y="49.3">C32</text>
<text x="145.5" y="52.7">100n/50V</text>
<text x="179.9" y="49.3">4</text>
<text x="196.6" y="49.3">3</text>
<text x="205.9" y="49.3">R60</text>
<text x="217.2" y="49.3">10R</text>
<text x="226.1" y="49.1">RS485_A</text>
<text x="282" y="52.2">C31</text>
<text x="7.7" y="56.1">RS485_DI</text>
<text x="25.4" y="54.9">R61</text>
<text x="36.7" y="54.9">180R</text>
<text x="89.7" y="54.9">4</text>
<text x="94.5" y="56.7">DI</text>
<text x="102.7" y="56.9" transform="rotate(-90 102.7 56.9)">GND</text>
<text x="183.3" y="54.9">SRF2012A-121YA</text>
<text x="282" y="54.9">220n/16V</text>
<text x="101" y="61.8" transform="rotate(-90 101 61.8)">5</text>
<text x="245.6" y="64.6">MAX_Z</text>
<text x="267.9" y="63.4">R62</text>
<text x="279.2" y="63.4">68R</text>
<text x="36.7" y="71.9">C35</text>
<text x="58.1" y="71.9">R64</text>
<text x="73.1" y="71.9">C36</text>
<text x="92.8" y="71.9">C37</text>
<text x="131.4" y="66.3">R63</text>
<text x="131.4" y="69.6">750R</text>
<text x="143.8" y="69">100n/50V</text>
<text x="149.5" y="66.3">C33</text>
<text x="170.9" y="66.3">C34</text>
<text x="170.9" y="69.6">100n/50V</text>
<text x="267.9" y="71.9">C38</text>
<text x="31.1" y="74.7">130p/50V</text>
<text x="58.1" y="75.3">2k4</text>
<text x="73.1" y="74.4">130p/50V</text>
<text x="92.8" y="74.4">130p/50V</text>
<text x="267.9" y="74.7">220n/16V</text>
<text x="256.6" y="83.1">R65</text>
<text x="267.9" y="83.1">68R</text>
<text x="379.6" y="83.1">+3.3V</text>
<text x="104.4" y="88.8">VS</text>
<text x="233.5" y="84.3">PROBE</text>
<text x="394.8" y="86">P1</text>
<text x="394.8" y="88.8">CONNECTOR DB25</text>
<text x="115.7" y="91.6">C41</text>
<text x="115.7" y="94.4">DNI</text>
<text x="239.7" y="94.4">220n/16V</text>
<text x="245.4" y="91.6">C39</text>
<text x="364.3" y="91.4">RS485_A</text>
<text x="389.9" y="91.6">13</text>
<text x="389.9" y="94.4">25</text>
<text x="389.9" y="97.2">12</text>
<text x="389.9" y="100">24</text>
<text x="106.6" y="107.1" transform="rotate(-90 106.6 107.1)">7</text>
<text x="110" y="105.7">U7</text>
<text x="223.3" y="104">MIN_Z</text>
<text x="245.4" y="102.9">R66</text>
<text x="256.6" y="102.9">68R</text>
<text x="389.9" y="102.9">11</text>
<text x="389.9" y="105.7">23</text>
<text x="33.1" y="112.5">SPIN_PWM</text>
<text x="59.3" y="111.3">R68</text>
<text x="70.5" y="111.3">DNI</text>
<text x="101" y="111.3">3</text>
<text x="104.9" y="112.5">+</text>
<text x="110" y="108.5">DNI</text>
<text x="110" y="111.1">MIC33171</text>
<text x="141.6" y="114">SPIN_10V</text>
<text x="234.1" y="111.3">C40</text>
<text x="361.5" y="111.2">PROBE_IN</text>
<text x="389.9" y="108.5">10</text>
<text x="389.9" y="111.3">22</text>
<text x="101" y="117">2</text>
<text x="104.9" y="118.2">-</text>
<text x="117.6" y="114.1">6</text>
<text x="124.1" y="114.2">R69</text>
<text x="135.4" y="114.2">DNI</text>
<text x="228.4" y="114.2">220n/16V</text>
<text x="389.9" y="117">21</text>
<text x="391.3" y="114.1">9</text>
<text x="391.3" y="119.8">8</text>
<text x="106.6" y="123.8" transform="rotate(-90 106.6 123.8)">4</text>
<text x="220" y="125.4">R67</text>
<text x="231.3" y="125.4">68R</text>
<text x="389.9" y="122.6">20</text>
<text x="391.3" y="125.4">7</text>
<text x="206.2" y="126.6">FAULT</text>
<text x="389.9" y="128.2">19</text>
<text x="391.3" y="131.1">6</text>
<text x="83.5" y="136.7">C43</text>
<text x="101.6" y="133.9">R71</text>
<text x="112.8" y="133.9">DNI</text>
<text x="222.8" y="136.7">220n/16V</text>
<text x="228.4" y="133.9">C42</text>
<text x="389.9" y="133.9">18</text>
<text x="391.3" y="136.7">5</text>
<text x="83.5" y="140.1">DNI</text>
<text x="100.4" y="142.4">R73</text>
<text x="346" y="140.7">PWM_OUT</text>
<text x="389.9" y="139.5">17</text>
<text x="391.3" y="142.3">4</text>
<text x="100.4" y="145.8">DNI</text>
<text x="194.6" y="149.1">MAX_Y</text>
<text x="217.2" y="148">R70</text>
<text x="228.4" y="148">68R</text>
<text x="389.9" y="145.2">16</text>
<text x="391.3" y="148">3</text>
<text x="232.1" y="154.8">ANALOG_2</text>
<text x="256.6" y="153.6">R72</text>
<text x="267.9" y="153.6">68R</text>
<text x="348.3" y="154.8">LOAD_1</text>
<text x="389.9" y="150.8">15</text>
<text x="391.3" y="153.6">2</text>
<text x="216" y="156.5">C44</text>
<text x="216" y="159.9">220n/16V</text>
<text x="348.3" y="160.4">LOAD_2</text>
<text x="364.3" y="156.3">RS485_B</text>
<text x="389.9" y="156.4">14</text>
<text x="391.3" y="159.3">1</text>
<text x="79" y="167.7">R134</text>
<text x="90.3" y="167.7">DNI</text>
<text x="239.7" y="164.9">220n/16V</text>
<text x="245.4" y="162.1">C45</text>
<text x="399.8" y="167.6" transform="rotate(-90 399.8 167.6)">26</text>
<text x="402.6" y="167.6" transform="rotate(-90 402.6 167.6)">27</text>
<text x="220.3" y="177.3">MIN_Y</text>
<text x="248.2" y="176.2">R74</text>
<text x="259.5" y="176.2">68R</text>
<text x="81.8" y="181.8">+5V</text>
<text x="95.9" y="181.8">C121</text>
<text x="95.9" y="184.7">100n/50V</text>
<text x="244.2" y="184.7">C46</text>
<text x="259.7" y="185.8">MAX_X</text>
<text x="287.7" y="184.7">R75</text>
<text x="298.9" y="184.7">68R</text>
<text x="244.2" y="188">220n/16V</text>
<text x="84" y="194.5" transform="rotate(-90 84 194.5)">5</text>
<text x="87.5" y="195.9">U28</text>
<text x="121.3" y="195.9">D12</text>
<text x="169.2" y="195.9">J11</text>
<text x="283.7" y="193.1">C47</text>
<text x="283.7" y="196.5">220n/16V</text>
<text x="75.6" y="201.5">2</text>
<text x="87.5" y="198.8">SN74LV1T34DBVR</text>
<text x="92.3" y="201.5">4</text>
<text x="117.9" y="201.5">1</text>
<text x="121.3" y="198.8">BAS16</text>
<text x="131.7" y="201.5">3</text>
<text x="141.6" y="201.4">PWM_OUT</text>
<text x="165.8" y="201.5">1</text>
<text x="169.2" y="198.8">CON2</text>
<text x="165.8" y="204.4">2</text>
<text x="217.4" y="205.5">SPIN_DIR</text>
<text x="236.9" y="204.4">R76</text>
<text x="248.2" y="204.4">68R</text>
<text x="84" y="211.2" transform="rotate(-90 84 211.2)">3</text>
<text x="145.5" y="212.9">R135</text>
<text x="258.3" y="212.9">C48</text>
<text x="271" y="214">MIN_X</text>
<text x="298.9" y="212.9">R77</text>
<text x="310.2" y="212.9">68R</text>
<text x="145.5" y="216.2">DNI</text>
<text x="258.3" y="216.2">220n/16V</text>
<text x="295" y="221.3">C49</text>
<text x="295" y="224.7">220n/16V</text>
<text x="214.6" y="233.7">SPIN_ENABLE</text>
<text x="236.9" y="232.6">R78</text>
<text x="248.2" y="232.6">68R</text>
<text x="104.4" y="241">J10</text>
<text x="104.4" y="243.8">CON2</text>
<text x="258.3" y="241">C50</text>
<text x="258.3" y="244.4">220n/16V</text>
<text x="68.3" y="246.5">PROBE_IN</text>
<text x="101" y="246.7">1</text>
<text x="101" y="249.5">2</text>
<text x="205.9" y="257.4">This design is licensed under GPL v2</text>
<text x="205.9" y="260">and is based on the Buildbotics, LLC CNC</text>
<text x="205.9" y="262.6">controller (www.buildbotics.com).</text>
<text x="314.4" y="261.9">Peripherals</text>
<text x="205.9" y="267.7">Copyright 2020.</text>
<text x="313" y="266.4">Size</text>
<text x="313" y="269.2">B</text>
<text x="324.3" y="269.2">OF</text>
<text x="324.3" y="266.4">Drawn by</text>
<text x="341.2" y="266.4">Date Modified</text>
<text x="341.2" y="269.2">Thursday, January 20, 2022</text>
<text x="377.9" y="269.2">OF_CNC</text>
<text x="377.9" y="266.4">DWG NO</text>
<text x="401.5" y="269.2">6</text>
<text x="403.2" y="266.4">Sheet</text>
<text x="406.1" y="269.2">of</text>
<text x="411.7" y="269.2">10</text>
<text x="417.3" y="266.4">Rev</text>
<text x="420.2" y="269.2">4</text>
</g>
<g font-size="2.2">
<text x="264.8" y="267.3">www.onefinitycnc.com</text>
<text x="265.1" y="269.9">github.com/OneFinityCNC/onefinity-pcb</text>
</g>
<g font-size="2">
<text x="45.2" y="4.1">5</text>
<text x="129.8" y="4.1">4</text>
<text x="214.3" y="4.1">3</text>
<text x="298.9" y="4.1">2</text>
<text x="383.5" y="4.1">1</text>
<text x=".8" y="40">D</text>
<text x="426.5" y="40">D</text>
<text x=".8" y="107">C</text>
<text x="426.5" y="107">C</text>
<text x=".8" y="173.9">B</text>
<text x="426.5" y="173.9">B</text>
<text x=".8" y="240.9">A</text>
<text x="426.5" y="240.9">A</text>
<text x="45.2" y="274.8">5</text>
<text x="129.8" y="274.8">4</text>
<text x="214.3" y="274.8">3</text>
<text x="298.9" y="274.8">2</text>
<text x="383.5" y="274.8">1</text>
</g>
</svg>
